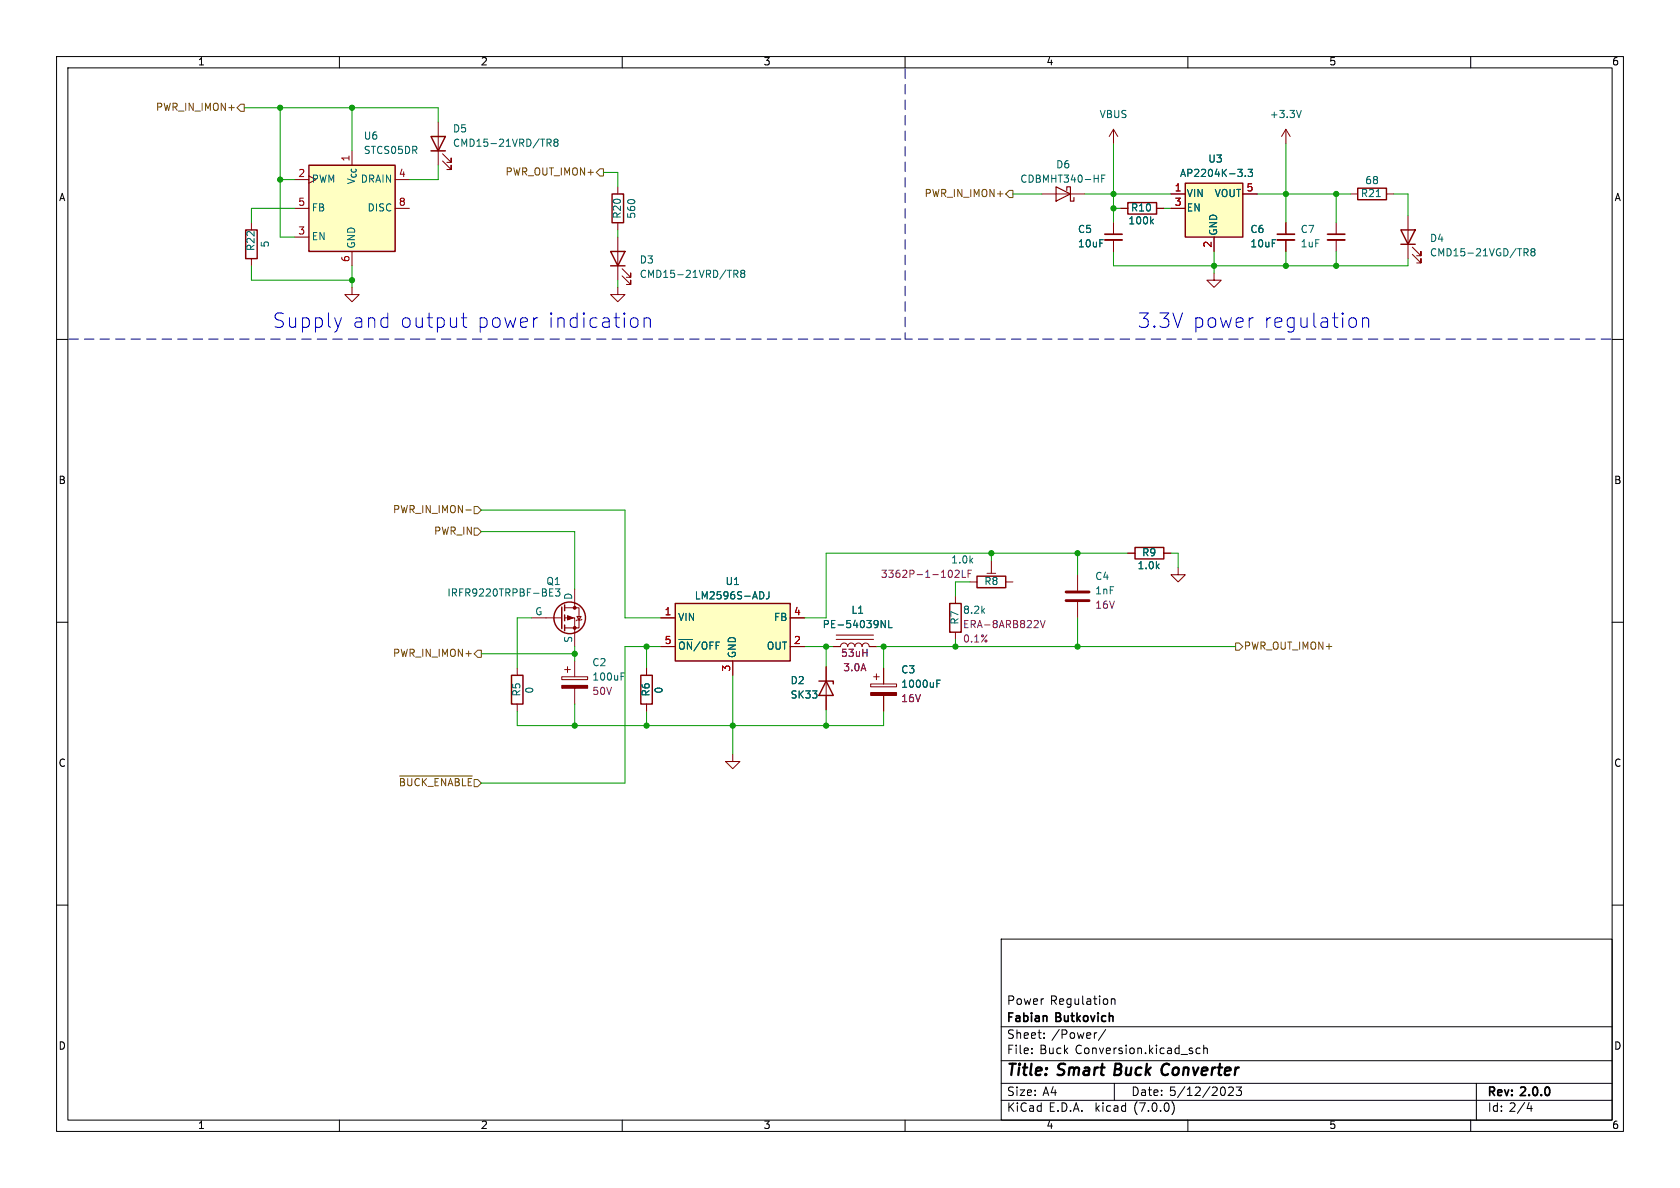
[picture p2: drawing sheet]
<svg xmlns="http://www.w3.org/2000/svg" width="297mm" height="210mm" viewBox="0 0 297 210" stroke-linecap="round" stroke-linejoin="round" font-family="sans-serif">
<g fill="none" stroke="#000" stroke-width=".18">
<path d="M10 10h277v190h-277zM12 12h273v186h-273zM60 10v2M110 10v2M160 10v2M210 10v2M260 10v2M10 60h2M285 60h2M10 110h2M285 110h2M10 160h2"/>
<path d="M285 160h2M177 166h108v32h-108zM196.5 176.6v1M196.5 176.7l.2-.1h.3l.1 1M60 198v2M110 198v2M160 198v2M177 194.5h108M177 191.5h108M177 187.5h108M177 181.5h108M182.4 186.1v.2"/>
<path d="M182.4 185.3v.2M184.6 183.4v.2M184.6 182.6v.2M193.8 182.6h.1M195.5 182l-1.3 1.9M197 191.5v3M207.2 194.8a1.74 1.74 0 0 1 0 2.2M210 198v2M212.2 185.3h-.5l-.3 .2v.5l.2 .2h.6M212.8 185.4l.2-.1h.4v1M212.8 184.8v1.5M217.2 192.3l.6-.1 .2 .1v.3l-.9 1.1h.9"/>
<path d="M218.5 192.2h1l-.5 .5 .4 .2v.6l-.2 .2h-.4l-.3-.2M260 198v2M261 191.5v6.5M270 196h.9M270.7 195.5v1"/>
</g>
<g fill="none" stroke="#840000" stroke-width=".18">
<path d="M44.4 39.4v1.2M52.1 36.8h2.5M52.1 31.8h2.5M54.6 31.1l1.3 .7-1.3 .6M69.8 36.8h2.6M69.8 31.8h2.6M77.5 21.6v7.6M78.2 28.4l1.6 1.6v-.8v.8h-.8M78.2 27.2l1.6 1.5v-.8v.8h-.8M109.2 33v1.3M109.2 39.4v1.2M184.1 34.3h7.7"/>
<path d="M196.8 22.9l-.7 1.2M196.8 22.9v2.5M196.8 39.4v2M196.8 22.9l.8 1.2M198.1 36.8h1.3M204.5 36.8h1.2M207 34.3h2.5M207 36.8h2.5M219.7 34.3h2.5M227.3 22.9l-.7 1.2M227.3 22.9v2.5M227.3 39.4v2"/>
<path d="M227.3 22.9l.8 1.2M236.2 39.4v2M238.8 34.3h1.2M245.1 34.3h1.3M248.9 38.1v7.6M44.4 45.7v1.3M52.1 41.9h2.5M62.2 50.8v1.3h1.3l-1.3 1.2-1.2-1.2h1.2M62.2 44.5v2.5M109.2 50.8v1.3h1.3l-1.3 1.2-1.3-1.2h1.3M109.2 41.9v7.6M110 48.8l1.5 1.5v-.8v.8h-.8"/>
<path d="M110 47.5l1.5 1.5v-.7v.7h-.8M196.8 42.4v2.1M214.6 48.3v1.2h1.3l-1.3 1.3-1.2-1.3h1.2M214.6 41.9v2.6M227.3 42.4v2.1M236.2 42.4v2.1M249.7 45l1.5 1.5v-.8v.8h-.8M249.7 43.7l1.5 1.5v-.7v.7h-.8M175.3 99.1v2.2M199.4 97.8h1.3M205.7 97.8h1.3M91.4 118.1v1.3"/>
<path d="M94 109.2h5.3M99.3 119.6h4.6v.5h-4.6zM99.8 109.2h1.8v5.1M99.8 107.4h2.6v3.6h-2.6M99.8 118.4h1M100.3 117.9v1M101.6 104.1v3.3M101.6 116.8v2.8M102 109h.7l-.3 .6zM102.9 109.5l-.2 .1h-.7l-.1 .1M114.3 118.1v1.3M116.8 114.3h2.6"/>
<path d="M116.8 109.2h2.6M129.5 116.8v2.6M139.7 114.3h2.5M139.7 109.2h2.5M146 117.9v7.6M147.3 114.3h1.3a.64 .64 0 0 1 .6-.6 .64 .64 0 0 1 .7 .6 .64 .64 0 0 1 .6-.6 .64 .64 0 0 1 .6 .6 .64 .64 0 0 1 .7-.6 .64 .64 0 0 1 .6 .6 .64 .64 0 0 1 .6-.6 .64 .64 0 0 1 .7 .6h1.2M147.8 113h6.6M147.8 112.3h6.6M154.4 119.6h1M154.9 119.1v1M156.2 118.1v2.8M168.9 105.4v1.3"/>
<path d="M168.9 111.8v1.2M171.4 102.9h1.3M174.5 101.3h1.5M177.8 102.9h1.3M190.5 101.6v2.8M190.5 106.4v2.8M208.3 100.3v1.3h1.2l-1.2 1.3-1.3-1.3h1.3M91.4 124.5v1.2M101.6 121.7v2.8M114.3 124.5v1.2M129.5 133.4v1.2h1.3l-1.3 1.3-1.2-1.3h1.2M153.9 120.9h4.6v.5h-4.6z"/>
<path d="M156.2 122.9v2.8"/>
</g>
<g fill="none" stroke="#006464" stroke-width=".18">
<path d="M230.1 19.5l-.5 1.3M96.7 25.3l.6-.1 .1-.2v-.3l-.7-.1v1.3M97 25.3l.4 .6M98.2 25.1l-.3-.2 .3-.3 .3 .1 .1 .1-.2 .3M98.2 25.1l-.3 .3 .1 .3 .2 .2h.2l.2-.3v-.2l-.2-.3M98.2 25.1h.2M194.8 31.6h.4M195.4 30.9h-.6v1.3M203.5 39.1l.4 .5M203.9 38.7l-.5 .5M220.2 31.1v.1M220.6 29.9h.8l-.4 .5 .4 .1v.6l-.2 .1-.6-.1"/>
<path d="M129.7 48.4h.6l.2-.2-.1-.3-.7-.1v1.2M130 48.4l.5 .6M131.2 48.3l-.3-.2 .3-.3h.2l.3 .2-.3 .3M131.2 48.3l-.3 .3 .1 .3 .2 .1h.2l.3-.2v-.2l-.3-.3M131.2 48.3h.2M269.4 44h.5l.3 .2-.2 .4h-.6M269.7 44.6l.5 .6M270.9 44.5l-.3-.2 .3-.3h.3l.2 .2-.3 .3M270.9 44.5l-.3 .3v.2l.3 .2h.3l.2-.2v-.2l-.3-.3M270.9 44.5h.2M97.2 104.7h.4M97.2 105.4h.6"/>
<path d="M99 104.1l-.4 .5 .3 .1v.5l-.2 .2-.5-.2M109.8 119h.6M120 113h2.4M120.1 113.9a.42 .42 0 0 1 .5-.4 .42 .42 0 0 1 .4 .4M122.2 113.5v1.3l-.7-1.3v1.3M123.8 113.4l-1.1 1.7M124.1 113.9a.42 .42 0 0 1 .4-.4 .42 .42 0 0 1 .5 .4M126.1 113.5h-.6v1.3M127.2 113.5h-.6v1.3M134.6 104.6a.68 .68 0 0 1 .4 .6 .68 .68 0 0 1-.4 .7M136 104.6v.9a.41 .41 0 0 1-.5 .4M155.8 109.7l.7 1.3v-1.3"/>
<path d="M157.1 109.7v1.3h.6M165.6 120.8h.4M165.6 120.2h.6"/>
</g>
<g fill="#ffffc2" stroke="#ffffc2" stroke-width=".18">
<path d="M209.5 32.4h10.2v9.5h-10.2z"/>
<path d="M54.6 29.2h15.2v15.3h-15.2z"/>
<path d="M119.4 106.7h20.3v10.1h-20.3z"/>
</g>
<g fill="none" stroke="#840000" stroke-width=".25">
<path d="M54.6 29.2h15.2v15.3h-15.2zM76.2 24.1h2.5l-1.2 2.6zM76.2 26.7h2.5M108.2 34.3h2v5.1h-2zM199.4 35.8h5.1v2h-5.1zM209.5 32.4h10.2v9.5h-10.2zM240 33.3h5.1v2h-5.1zM43.4 40.6h2.1v5.1h-2.1zM107.9 44.5h2.6l-1.3 2.5zM107.9 47h2.6M247.6 40.6h2.6l-1.3 2.6zM247.6 43.2h2.6"/>
<path d="M200.7 96.8h5v2h-5zM90.4 119.4h2.1v5.1h-2.1zM99.3 107.3v3.8M99.8 106.9v1.1M99.8 108.7v1M99.8 110.5v1M113.3 119.4h2v5.1h-2zM119.4 106.7h20.3v10.1h-20.3zM167.9 106.7h2v5.1h-2zM172.7 101.9h5.1v2h-5.1zM144.8 120.4h2.5v.5M146 120.4l1.3 2.5h-2.5z"/>
<circle cx="100.7" cy="109.2" r="2.79"/>
</g>
<path d="M188.5 106.2h4M188.5 104.6h4" fill="none" stroke="#840000" stroke-width=".51"/>
<g fill="#840000" stroke="#840000" stroke-width=".18">
<path d="M153.9 122.4h4.6v.5h-4.6z"/>
<path d="M100.3 108.8l1 .4-1 .4z"/>
<path d="M99.3 121.2h4.6v.5h-4.6z"/>
<circle cx="101.6" cy="111" r=".25"/>
<circle cx="101.6" cy="107.4" r=".25"/>
</g>
<path d="M195.3 42.4h3.1M225.8 42.4h3.1M234.7 42.4h3" fill="none" stroke="#840000" stroke-width=".33"/>
<path d="M195.3 41.4h3.1M225.8 41.4h3.1M234.7 41.4h3" fill="none" stroke="#840000" stroke-width=".3"/>
<path d="M168.8 100.9l.5-.1 .3 .4-.8 .9h.8M170.1 100.8v1.3h.6M171.1 101.4h.5M171.8 100.8h-.7v1.3M183.9 109.7l.4 1.3 .5-1.3" fill="none" stroke="#840084" stroke-width=".18"/>
<path d="M186.7 33l2.5 1.3-2.5 1.3zM188.6 33.7v-.7h.6v2.6h.7v-.7" fill="none" stroke="#840000" stroke-width=".2"/>
<g fill="none" stroke="#725600" stroke-width=".18">
<path d="M41.9 19.1l.6-.7h.7v1.3h-.7zM106 29.8h.7v1.3h-.7l-.6-.6zM178.4 33.7h.7v1.2h-.7l-.6-.6zM82.4 90.2h.9M83.8 93.3h.7l.6 .7-.6 .6h-.7zM83.8 89.5h.7l.6 .7-.6 .6h-.7zM84.5 114.9h.6v1.3h-.6l-.7-.6zM218.4 113.7h.7l.6 .6-.6 .6h-.7zM70.6 137.2h12.9M71.5 138l-.1-.3-.6-.1v1.3M72.1 137.6v1.1M72.8 137.6v1.1"/>
<path d="M74.1 137.7l-.2-.1-.3 .1-.3 .5M74.7 137.6v1.3M75.4 137.6l-.7 .8M77.5 137.6h-.6v1.3M78.8 137.6v1.3l-.7-1.3v1.3M79.2 138.9l.4-1.3 .5 1.3M81.1 138l-.1-.3-.5-.1v1.3M81.8 137.6v1.3M83.4 137.6h-.6v1.3M83.8 137.8h.7l.6 .6-.6 .7h-.7z"/>
</g>
<path d="M60.4 56.2l-.6 1.7M81.6 56.2h.9M81.9 55.3v2.2l.1 .2 .5 .2M94.8 56.2h.3M112.3 56.2l.5 .5v.7l-.5 .5M113.9 56.4a.63 .63 0 0 1 1.1 .1v1.4M113.9 56.2v1.7M239.7 56.4l.1 .3v.7l-.1 .2M240.9 56.4a.63 .63 0 0 1 1.1 .1v1.4M240.9 56.2v1.7" fill="none" stroke="#0000c2" stroke-width=".18"/>
<path d="M160 12.2v47.7M12.2 59.9h147.8M284.7 59.9h-124.7" fill="none" stroke="#000084" stroke-width=".18" stroke-dasharray="1.7 1.1"/>
<g fill="none" stroke="#009600" stroke-width=".18">
<path d="M43.2 19.1h34.3v2.5M49.5 19.1v22.8h2.6M62.2 19.1v7.6M49.5 31.8h2.6M52.1 36.8h-7.7v2.6M77.5 29.2v2.6h-5.1M106.7 30.5h2.5v2.5M179.1 34.3h5M191.8 34.3h15.2M196.8 36.8h1.3M196.8 25.4v14M205.7 36.8h1.3"/>
<path d="M222.2 34.3h16.6M227.3 25.4v14M236.2 34.3v5.1M246.4 34.3h2.5v3.8M44.4 47v2.5h17.8M62.2 47v3.8M109.2 40.6v1.3M109.2 49.5v1.3M196.8 44.5v2.5h52.1v-1.3M214.6 44.5v3.8M227.3 44.5v2.5M236.2 44.5v2.5"/>
<path d="M85.1 94h16.5v10.1M85.1 90.2h25.4v19h6.3M175.3 97.8v1.3M190.5 97.8v3.8M199.4 97.8h-53.4v11.4h-3.8M207 97.8h1.3v2.5M85.1 115.6h16.5M94 109.2h-2.6v8.9M101.6 114.3v2.5M114.3 114.3v3.8M116.8 114.3h-6.3v24.1h-25.4M129.5 119.4v14"/>
<path d="M142.2 114.3h5.1M146 114.3v3.6M154.9 114.3h63.5M156.2 114.3v3.8M168.9 113v1.3M171.4 102.9h-2.5v2.5M190.5 109.2v5.1M91.4 125.7v2.6h64.8v-2.6M101.6 124.5v3.8M114.3 125.7v2.6M146 125.5v2.8"/>
</g>
<g fill="#009600" stroke="#009600" stroke-width=".18">
<circle cx="190.5" cy="114.3" r=".46"/>
<circle cx="146" cy="128.3" r=".46"/>
<circle cx="168.9" cy="114.3" r=".46"/>
<circle cx="156.2" cy="114.3" r=".46"/>
<circle cx="146" cy="114.3" r=".46"/>
<circle cx="175.3" cy="97.8" r=".46"/>
<circle cx="190.5" cy="97.8" r=".46"/>
<circle cx="49.5" cy="31.8" r=".46"/>
<circle cx="62.2" cy="19.1" r=".46"/>
<circle cx="49.5" cy="19.1" r=".46"/>
<circle cx="62.2" cy="49.5" r=".46"/>
<circle cx="196.8" cy="36.8" r=".46"/>
<circle cx="196.8" cy="34.3" r=".46"/>
<circle cx="214.6" cy="47" r=".46"/>
<circle cx="114.3" cy="128.3" r=".46"/>
<circle cx="101.6" cy="128.3" r=".46"/>
<circle cx="101.6" cy="115.6" r=".46"/>
<circle cx="114.3" cy="114.3" r=".46"/>
<circle cx="129.5" cy="128.3" r=".46"/>
<circle cx="236.2" cy="34.3" r=".46"/>
<circle cx="227.3" cy="47" r=".46"/>
<circle cx="227.3" cy="34.3" r=".46"/>
<circle cx="236.2" cy="47" r=".46"/>
</g>
<g font-size="3.5" fill="#0000c2">
<text x="48.3" y="58.4">Supply</text>
<text x="62.3" y="58.4">and output</text>
<text x="84" y="58.4">power</text>
<text x="96.4" y="58.4">indication</text>
<text x="201.2" y="58.4">3.3V power</text>
<text x="223.2" y="58.4">regulation</text>
</g>
<g font-size="2.8">
<text x="178" y="190.8">Title:</text>
<text x="187.1" y="190.8">Smart</text>
<text x="197.7" y="190.8">Buck Converter</text>
</g>
<g font-size="2.1">
<text x="178" y="177.9">Power</text>
<text x="185.6" y="177.9">Regulation</text>
<text x="178" y="183.9">Sheet:</text>
<text x="178" y="181.1">Fabian</text>
<text x="185.9" y="183.9">/Power/</text>
<text x="186.8" y="181.1">Butkovich</text>
<text x="178" y="186.6">File:</text>
<text x="183.8" y="186.6">Buck</text>
<text x="190.1" y="186.6">Conversion.kicad_sch</text>
<text x="178" y="196.8">KiCad</text>
<text x="178" y="194">Size:</text>
<text x="184.3" y="194">A4</text>
<text x="185.4" y="196.8">E.D.A.</text>
<text x="193.7" y="196.8">kicad</text>
<text x="200" y="194">Date:</text>
<text x="200.6" y="196.8">(7.0.0)</text>
<text x="206.7" y="194">5/12/2023</text>
<text x="263" y="194.2">Rev:</text>
<text x="263" y="196.8">Id: 2/4</text>
<text x="269" y="194.2">2.0.0</text>
</g>
<g font-size="1.8">
<text x="35" y="11.8">1</text>
<text x="85" y="11.8">2</text>
<text x="135" y="11.8">3</text>
<text x="185" y="11.8">4</text>
<text x="235" y="11.8">5</text>
<text x="285" y="11.8">6</text>
<text x="10.4" y="35.8">A</text>
<text x="285.4" y="35.8">A</text>
<text x="10.3" y="85.8">B</text>
<text x="285.3" y="85.8">B</text>
<text x="10.3" y="135.8">C</text>
<text x="285.3" y="135.8">C</text>
<text x="10.3" y="185.8">D</text>
<text x="285.3" y="185.8">D</text>
<text x="35" y="199.8">1</text>
<text x="85" y="199.8">2</text>
<text x="135" y="199.8">3</text>
<text x="185" y="199.8">4</text>
<text x="235" y="199.8">5</text>
<text x="285" y="199.8">6</text>
</g>
<g font-size="1.8" fill="#725600">
<text x="27.4" y="19.9">PWR_IN_IMON+</text>
<text x="89.2" y="31.3">PWR_OUT_IMON+</text>
<text x="163.3" y="35.1">PWR_IN_IMON+</text>
<text x="69.4" y="91">PWR_IN_IMON-</text>
<text x="76.6" y="94.8">PWR_IN</text>
<text x="69.4" y="116.4">PWR_IN_IMON+</text>
<text x="219.9" y="115.1">PWR_OUT_IMON+</text>
<text x="70.4" y="139.9">~{BUCK_ENABLE}</text>
</g>
<g font-size="1.8" fill="#006464">
<text x="80" y="23.7">D5</text>
<text x="194.3" y="21.1">VBUS</text>
<text x="224.4" y="21.1">+3.3V</text>
<text x="64.3" y="25">U6</text>
<text x="64.3" y="27.5">STCS05DR</text>
<text x="80" y="26.2">CMD15-21VRD/TR8</text>
<text x="213.6" y="29">U3</text>
<text x="55.1" y="32.6">PWM</text>
<text x="63.1" y="32.8" transform="rotate(-90 63.1 32.8)">V_{CC}</text>
<text x="63.7" y="32.6">DRAIN</text>
<text x="180.3" y="32.6">CDBMHT340-HF</text>
<text x="186.7" y="30">D6</text>
<text x="208.5" y="31.6">AP2204K-3.3</text>
<text x="209.8" y="35.1">VIN</text>
<text x="214.6" y="35.1">VOUT</text>
<text x="240.5" y="35.1">R21</text>
<text x="241.3" y="32.8">68</text>
<text x="55.1" y="37.7">FB</text>
<text x="64.9" y="37.7">DISC</text>
<text x="110" y="38.7" transform="rotate(-90 110 38.7)">R20</text>
<text x="112.6" y="38.7" transform="rotate(-90 112.6 38.7)">560</text>
<text x="190.5" y="41.5">C5</text>
<text x="199.4" y="39.9">100k</text>
<text x="199.9" y="37.7">R10</text>
<text x="209.8" y="37.7">EN</text>
<text x="215.5" y="41.7" transform="rotate(-90 215.5 41.7)">GND</text>
<text x="221" y="41.5">C6</text>
<text x="229.9" y="41.5">C7</text>
<text x="45.3" y="44.4" transform="rotate(-90 45.3 44.4)">R22</text>
<text x="47.8" y="43.8" transform="rotate(-90 47.8 43.8)">5</text>
<text x="55.1" y="42.7">EN</text>
<text x="63.1" y="43.9" transform="rotate(-90 63.1 43.9)">GND</text>
<text x="113" y="46.9">D3</text>
<text x="190.5" y="44">10uF</text>
<text x="221" y="44">10uF</text>
<text x="229.9" y="44">1uF</text>
<text x="252.7" y="43.1">D4</text>
<text x="252.7" y="45.6">CMD15-21VGD/TR8</text>
<text x="113" y="49.4">CMD15-21VRD/TR8</text>
<text x="168.1" y="99.9">1.0k</text>
<text x="201" y="100.9">1.0k</text>
<text x="201.9" y="98.6">R9</text>
<text x="79" y="105.7">IRFR9220TRPBF-BE3</text>
<text x="96.5" y="103.7">Q1</text>
<text x="101.3" y="106.1" transform="rotate(-90 101.3 106.1)">D</text>
<text x="122.8" y="106.2">LM2596S-ADJ</text>
<text x="128.2" y="103.7">U1</text>
<text x="174" y="103.7">R8</text>
<text x="193.6" y="102.8">C4</text>
<text x="193.6" y="105.3">1nF</text>
<text x="94.6" y="109">G</text>
<text x="101.3" y="113.7" transform="rotate(-90 101.3 113.7)">S</text>
<text x="119.9" y="110">VIN</text>
<text x="136.7" y="110">FB</text>
<text x="145.4" y="111.3">PE-54039NL</text>
<text x="150.5" y="108.8">L1</text>
<text x="169.7" y="110.5" transform="rotate(-90 169.7 110.5)">R7</text>
<text x="170.2" y="108.8">8.2k</text>
<text x="104.7" y="118">C2</text>
<text x="119.9" y="115.7">~{ON}/OFF</text>
<text x="130.4" y="116.3" transform="rotate(-90 130.4 116.3)">GND</text>
<text x="135.4" y="115.1">OUT</text>
<text x="159.3" y="119.3">C3</text>
<text x="92.3" y="123.2" transform="rotate(-90 92.3 123.2)">R5</text>
<text x="94.6" y="122.7" transform="rotate(-90 94.6 122.7)">0</text>
<text x="104.7" y="120.6">100uF</text>
<text x="115.1" y="123.2" transform="rotate(-90 115.1 123.2)">R6</text>
<text x="117.4" y="122.7" transform="rotate(-90 117.4 122.7)">0</text>
<text x="139.7" y="121.2">D2</text>
<text x="139.7" y="123.8">SK33</text>
<text x="159.3" y="121.9">1000uF</text>
</g>
<g font-size="1.8" fill="#a90000">
<text x="62" y="28.6" transform="rotate(-90 62 28.6)">1</text>
<text x="52.7" y="31.5">2</text>
<text x="70.5" y="31.5">4</text>
<text x="207.6" y="34">1</text>
<text x="220.3" y="34">5</text>
<text x="52.7" y="41.7">3</text>
<text x="52.7" y="36.6">5</text>
<text x="70.5" y="36.6">8</text>
<text x="207.6" y="36.6">3</text>
<text x="62" y="46.4" transform="rotate(-90 62 46.4)">6</text>
<text x="214.4" y="43.8" transform="rotate(-90 214.4 43.8)">2</text>
<text x="117.4" y="109">1</text>
<text x="140.3" y="109">4</text>
<text x="117.4" y="114">5</text>
<text x="129.3" y="118.8" transform="rotate(-90 129.3 118.8)">3</text>
<text x="140.3" y="114">2</text>
</g>
<g font-size="1.8" fill="#840084">
<text x="155.7" y="102.4">3362P-1-102LF</text>
<text x="193.6" y="107.9">16V</text>
<text x="170.2" y="111.3">ERA-8ARB822V</text>
<text x="170.2" y="113.9">0.1%</text>
<text x="148.6" y="116.4">53uH</text>
<text x="149" y="118.9">3.0A</text>
<text x="104.7" y="123.1">50V</text>
<text x="159.3" y="124.4">16V</text>
</g>
</svg>
